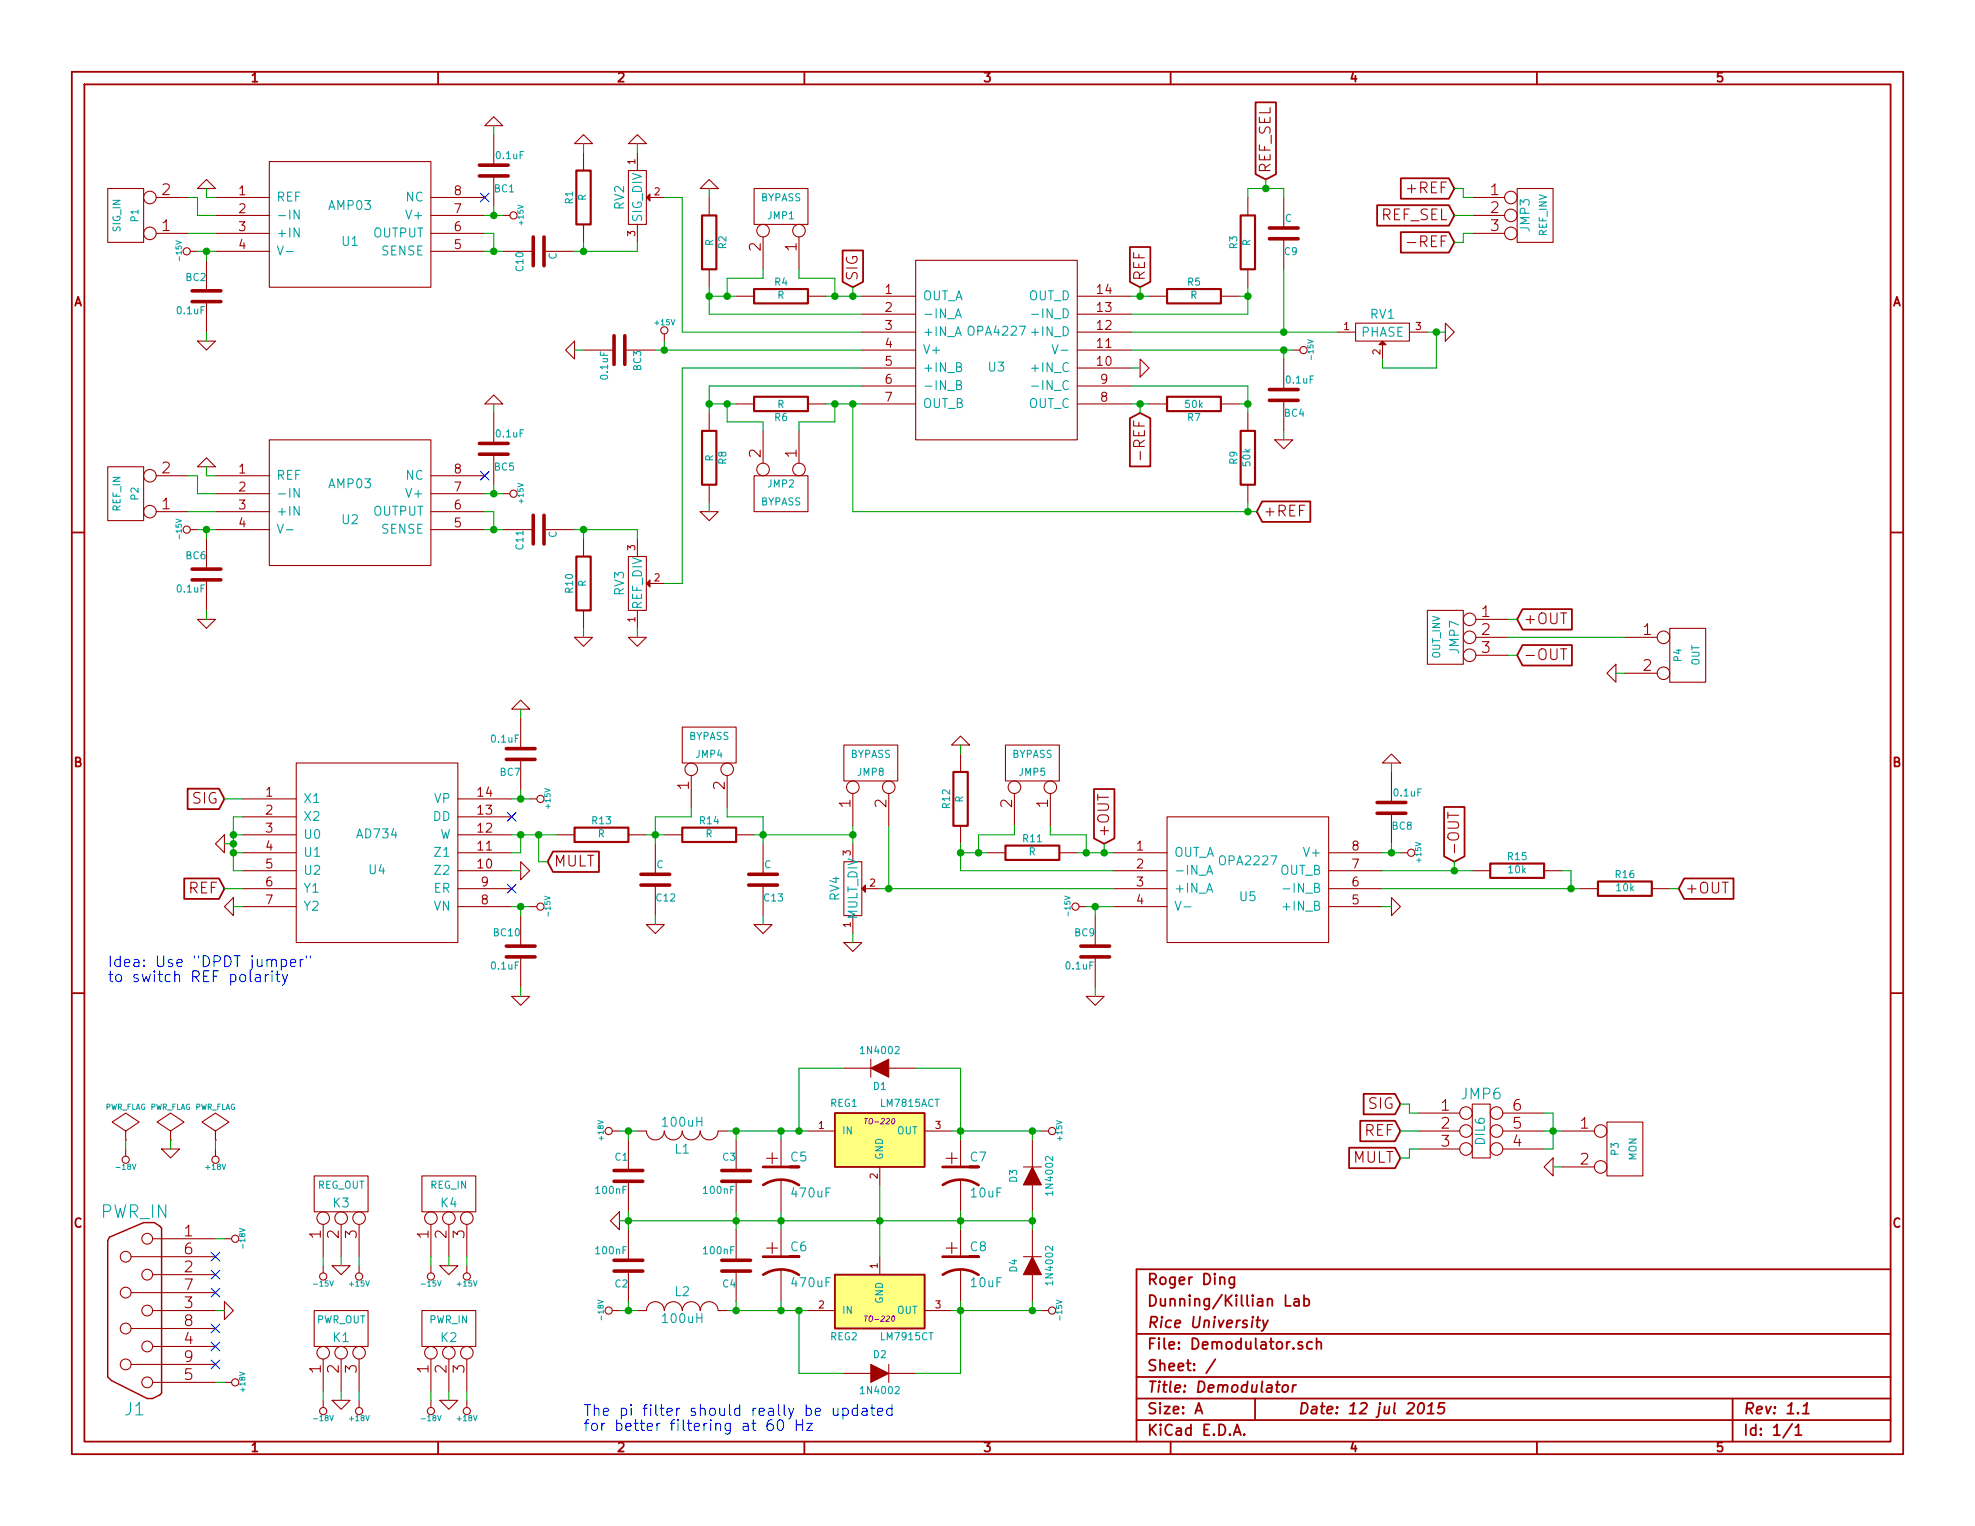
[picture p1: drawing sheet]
<svg xmlns="http://www.w3.org/2000/svg" width="279mm" height="216mm" viewBox="0 0 279 216" stroke-linecap="round" stroke-linejoin="round" font-family="sans-serif">
<g fill="none" stroke="#a00000" stroke-width=".25">
<path d="M10.2 10.2h259v195.5h-259zM11.9 11.9h255.6v192.1h-255.6zM62 10.2v1.7M113.8 10.2v1.7M165.6 10.2v1.7M177.6 14.5h2.9v10.1l-1.4 .8-1.5-.8zM217.4 10.2v1.7M119.2 35.4h2.9v4.5l-1.5 .7-1.4-.7zM159.8 35h2.9v4.9l-1.4 .7-1.5-.7zM194.8 29h10.2l.7 1.5-.7 1.4h-10.2zM198.2 25.2h6.8l.7 1.5-.7 1.4h-6.8zM198.2 32.8h6.8l.7 1.5-.7 1.4h-6.8z"/>
<path d="M159.8 59.2l1.5-.8 1.4 .8v6.8h-2.9zM10.2 75.3h1.7M178.6 70.9h6.8v2.9h-6.8l-.8-1.4zM267.5 75.3h1.7M215.4 91.3h7v2.9h-7l-.8-1.5zM215.4 86.2h7v2.9h-7l-.8-1.5zM26.5 111.6h4.5l.7 1.4-.7 1.5h-4.5zM154.8 111.6h2.9v7l-1.5 .8-1.4-.8zM204.3 114.2h2.9v7l-1.5 .7-1.4-.7zM26.1 124.3h4.9l.7 1.4-.7 1.5h-4.9zM78.2 120.5h6.5v2.9h-6.5l-.7-1.5zM238.3 124.3h6.9v2.9h-6.9l-.8-1.5z"/>
<path d="M10.2 140.5h1.7M118.1 157.5h12.7v7.6h-12.7zM192.4 158.6h5l.7 1.4-.7 1.5h-5zM192.9 154.8h4.5l.7 1.4-.7 1.5h-4.5zM267.5 140.5h1.7M190.9 162.4h6.5l.7 1.4-.7 1.5h-6.5zM267.5 179.6h-106.7v24.4M118.1 180.3h12.7v7.7h-12.7zM160.8 188.7h106.7M160.8 194.8h106.7M160.8 197.9h106.7M169.1 200l.5-1.5 .5 1.5"/>
<path d="M169.2 199.6h.8M171.9 192.3l-1.3 2M174.6 180.7v1.2a.43 .43 0 0 1-.6 .2M174.6 180.8a.48 .48 0 0 0-.6 0l-.1 .6a.48 .48 0 0 0 .7 .2M177.5 197.9v3M177.7 186.8h.6M178 186.3l-.2 1.3 .1 .1 .3 .1M178.7 186.8l.2 1M179.4 186.8l-.7 1.4-.2 .1M180.5 195.9h.6M180.7 195.4l-.1 1.3v.2l.3 .1M181.5 196.1a.39 .39 0 0 1 .4-.2 .39 .39 0 0 1 .3 .3l-.1 .6a.41 .41 0 0 1-.7-.1z"/>
<path d="M181.9 183.2v1.6h.7M182.9 195.9l-.1 1.1M183.1 183.8l.2-.1 .4 .1 .1 1M183.4 195.9l-.3 .1-.2 .2M183.8 184.1l-.5 .1a.3 .3 0 0 0-.3 .3 .3 .3 0 0 0 .3 .3l.5-.1M184.2 189.9l-.3-.1-.3 .3 .1 .2 .5 .1 .1 .2-.1 .2-.1 .1-.5-.1M184.5 183.8a.48 .48 0 0 1 .6 .1l.1 .6a.48 .48 0 0 1-.7 .2M184.5 183.2v1.6M185.6 189.9a.48 .48 0 0 0-.6 .1l-.1 .6a.48 .48 0 0 0 .7 .2M186.3 190a.38 .38 0 0 1 .6 .1v.8M186.3 189.3v1.6M200.9 198.6a.34 .34 0 0 1 .5 .2 .87 .87 0 0 1-.5 1.2l-.2-.1a1.13 1.13 0 0 1 .2-1.3z"/>
<path d="M201.9 200h.9M202.1 198.9l.5-.4-.2 1.5M204.4 198.5h-.8l-.1 .7 .2-.1h.5l.1 .3-.1 .5a.62 .62 0 0 1-.8 0M245.1 197.9v6.1M255 200h.9M255.1 198.9l.6-.4-.2 1.5M62 204v1.7M113.8 204v1.7M160.8 200.9h106.7M165.6 204v1.7M174.5 203l.5-1.5 .5 1.5M174.7 202.6h.7"/>
<path d="M176 202.9l.1 .1h-.1h-.1l.1-.1v.1M217.4 204v1.7M253.5 201.4l-1.3 2M254 202l.4-.5v1.5M254 203h.9"/>
</g>
<g fill="none" stroke="#a00000" stroke-width=".15">
<path d="M69.8 16.5l1.3 1.3h-2.5zM69.8 19.1v4.3M82.5 19.1l1.3 1.2h-2.5zM90.2 19.1l1.2 1.2h-2.5zM15.2 26.7h5.1v7.6h-5.1zM22.1 27.9h4.6M22.1 33h4.6M26.9 35.6h1M29.2 25.4l1.3 1.3h-2.6zM29.2 36.8v4.3M30.5 27.9h7.6M30.5 30.5h7.6"/>
<path d="M30.5 33h7.6M30.5 35.6h7.6M38.1 22.9h22.9v17.7h-22.9zM61 27.9h7.6M61 30.5h7.6M61 33h7.6M61 35.6h7.6M69.8 24.9v4.3M71.1 30.5h1M71.1 35.6h4.3M77 35.6h4.3M82.5 21.6v2.5"/>
<path d="M82.5 31.8v2.5M88.9 24.1h2.5v7.7h-2.5zM90.2 21.6v2.5M90.2 31.8v2.5M91.9 27.9h2.1M100.3 25.4l1.3 1.3h-2.5zM100.3 27.9v2.6M100.3 38.1v2.5M106.7 26.7h7.6v5.1h-7.6zM107.9 33.5v4.6M113 33.5v4.6M129.5 36.8h22.9v25.4h-22.9z"/>
<path d="M176.5 27.9v2.6M176.5 38.1v2.5M181.6 27.9v4.4M181.6 33.8v4.3M199.1 34.3h1.2M208.3 27.9h4.6M208.3 30.5h4.6M208.3 33h4.6M214.6 26.7h5.1v7.6h-5.1zM27.9 48.3h2.6l-1.3 1.2zM29.2 42.7v4.3M68.6 57.2l1.2-1.3 1.3 1.3z"/>
<path d="M69.8 58.4v4.3M80 49.5l1.3-1.2v2.5zM82.5 49.5h4.4M88.4 49.5h4.3M94 47.2v1.1M100.3 58.4v2.6M104.1 57.2h2.6M104.1 41.9h2.6M114.3 57.2h2.5M114.3 41.9h2.5M121.9 57.2h7.6M121.9 41.9h7.6"/>
<path d="M121.9 49.5h7.6M121.9 47h7.6M121.9 44.5h7.6M121.9 52.1h7.6M121.9 54.6h7.6M152.4 57.2h7.6M152.4 41.9h7.6M152.4 49.5h7.6M152.4 47h7.6M152.4 44.5h7.6M152.4 52.1h7.6M152.4 54.6h7.6"/>
<path d="M161.3 50.8l1.3 1.3-1.3 1.2zM162.6 57.2h2.5M162.6 41.9h2.5M172.7 57.2h2.6M172.7 41.9h2.6M176.5 58.4v2.6M181.6 50.8v4.3M181.6 56.6v4.4M182.9 49.5h1M189.2 47h2.6M191.8 45.7h7.6v2.6h-7.6zM195.6 48.8v2"/>
<path d="M199.4 47h2.5M204.5 45.7l1.2 1.3-1.2 1.3zM15.2 66h5.1v7.7h-5.1zM22.1 67.3h4.6M22.1 72.4h4.6M26.9 74.9h1M27.9 66l1.3-1.2 1.3 1.2zM29.2 76.2v4.3M30.5 67.3h7.6M30.5 69.9h7.6M30.5 72.4h7.6M30.5 74.9h7.6"/>
<path d="M38.1 62.2h22.9v17.8h-22.9zM61 67.3h7.6M61 69.9h7.6M61 72.4h7.6M61 74.9h7.6M69.8 64.3v4.3M71.1 69.9h1M71.1 74.9h4.3M77 74.9h4.3M82.5 76.2v2.5M88.9 78.7h2.5v7.7h-2.5zM90.2 76.2v2.5"/>
<path d="M99.1 72.4h2.5l-1.3 1.3zM100.3 68.6v2.5M106.7 67.3h7.6v5.1h-7.6zM107.9 61v4.5M113 61v4.5M161.3 63.9v1.1M176.5 68.6v2.5M180.3 62.2h2.6l-1.3 1.3zM27.9 87.6h2.6l-1.3 1.3zM29.2 82v4.4M81.3 90.2h2.5l-1.3 1.2zM82.5 86.4v2.5"/>
<path d="M88.9 90.2h2.5l-1.2 1.2zM90.2 86.4v2.5M91.9 82.6h2.1M201.9 86.4h5.1v7.6h-5.1zM208.8 90.2h4.6M208.8 87.6h4.6M208.8 92.7h4.6M220.8 91.8h.8M227.3 95.3l1.3-1.3v2.5zM229.9 90.2h4.5M229.9 95.3h4.5M236.2 88.9h5.1v7.6h-5.1z"/>
<path d="M30.5 119.4l1.2-1.3v2.6zM34.3 113h7.6M34.3 115.6h7.6M34.3 118.1h7.6M41.9 108h22.9v25.4h-22.9zM64.8 113h7.6M64.8 115.6h7.6M64.8 118.1h7.6M72.4 100.3l1.3-1.2 1.2 1.2zM73.7 101.6v4.3M73.7 107.4v4.4M74.9 113h1"/>
<path d="M78.7 118.1h2.6M88.9 118.1h2.5M92.7 119.4v4.3M94 118.1h2.5M96.5 102.9h7.6v5.1h-7.6zM97.8 109.7v4.6M102.9 109.7v4.6M104.1 118.1h2.6M107.9 119.4v4.3M119.4 105.4h7.6v5.1h-7.6zM120.6 112.3v4.5M120.6 119.4v2.5"/>
<path d="M125.7 112.3v4.5M134.6 105.4l1.3-1.3 1.3 1.3zM135.9 106.7v2.5M135.9 116.8v2.6M142.2 105.4h7.7v5.1h-7.7zM143.5 112.3v4.5M148.6 112.3v4.5M165.1 115.6h22.9v17.8h-22.9zM195.6 108l1.2-1.3 1.3 1.3zM196.8 109.2v4.3M196.8 115.1v4.3M204.8 114.9v.9"/>
<path d="M31.7 128.3l1.3-1.3v2.5zM34.3 120.7h7.6M34.3 123.2h7.6M34.3 125.7h7.6M34.3 128.3h7.6M64.8 120.7h7.6M64.8 123.2h7.6M64.8 125.7h7.6M64.8 128.3h7.6M73.7 121.9l1.2 1.3-1.2 1.3zM73.7 129.5v4.4M73.7 135.4v4.3"/>
<path d="M74.9 128.3h1M91.4 130.8h2.6l-1.3 1.3zM92.7 125.2v4.3M106.7 130.8h2.5l-1.3 1.3zM107.9 125.2v4.3M119.4 121.9h2.5v7.6h-2.5zM119.4 133.4h2.5l-1.3 1.2zM120.6 129.5v2.6M122.4 125.7h2.1M139.7 120.7h2.5M149.9 120.7h2.5M152.7 128.3h1"/>
<path d="M154.9 129.5v4.4M154.9 135.4v4.3M157.5 120.7h7.6M157.5 123.2h7.6M157.5 125.7h7.6M157.5 128.3h7.6M188 120.7h7.6M188 123.2h7.6M188 125.7h7.6M188 128.3h7.6M196.8 127l1.3 1.3-1.3 1.2zM198.1 120.7h1"/>
<path d="M208.3 123.2h2.5M218.4 123.2h2.6M223.5 125.7h2.6M233.7 125.7h2.5M72.4 141h2.5l-1.2 1.2zM119.4 151.1h3.8M123.2 149.9v2.5M125.7 151.1h3.8M153.7 141h2.5l-1.3 1.2zM200.7 157.5h5.8M208.3 156.2h2.5v7.6h-2.5zM212.6 157.5h5.8"/>
<path d="M227.3 158.8h5.1v7.6h-5.1zM17.8 161.3h.1M17.8 160l1.9-1.2-1.9-1.3-1.9 1.3 1.9 1.2v1.3M17.8 162.6v1M18.5 177.8h12M21.6 175.3h8.9M22.9 162.6h2.5l-1.3 1.2zM24.1 161.3h.1M24.1 160l1.9-1.2-1.9-1.3-1.9 1.3 1.9 1.2v1.3M30.5 161.3h.1M30.5 160l1.9-1.2-1.9-1.3-1.9 1.3 1.9 1.2v1.3M30.5 162.6v1"/>
<path d="M31.7 175.3h1.1M44.4 166.4h7.7v5.1h-7.7zM45.7 179.1v1M45.7 173.2v4.6M47 179.1h2.5l-1.2 1.2zM48.3 173.2v4.6M50.8 179.1v1M50.8 173.2v4.6M59.7 166.4h7.6v5.1h-7.6zM61 179.1v1M61 173.2v4.6M62.2 179.1h2.6l-1.3 1.2z"/>
<path d="M63.5 173.2v4.6M66 179.1v1M66 173.2v4.6M86.4 172.7l1.2-1.2v2.5zM86.6 160h1M88.9 161.3v4.3M88.9 167.1v4.4M88.9 174v4.3M88.9 179.8v4.4M90.2 160h1.2M91.5 160a1.24 1.24 0 0 0 1.2 1.3 1.24 1.24 0 0 0 1.3-1.3M94 160a1.24 1.24 0 0 0 1.2 1.3 1.24 1.24 0 0 0 1.3-1.3"/>
<path d="M96.5 160a1.24 1.24 0 0 0 1.3 1.3 1.24 1.24 0 0 0 1.2-1.3M99.1 160a1.24 1.24 0 0 0 1.2 1.3 1.24 1.24 0 0 0 1.3-1.3M101.6 160h1.3M104.1 161.3v4.3M104.1 167.1v4.4M104.1 174v4.3M104.1 179.8v4.4M110.5 161.3v3.8M110.5 166.9v4.6M110.5 174v3.8M110.5 179.6v4.6M114.3 160h3.8"/>
<path d="M124.5 165.1v2.5M124.5 177.8v2.5M130.8 160h3.8M135.9 161.3v3.8M135.9 166.9v4.6M135.9 174v3.8M135.9 179.6v4.6M144.8 177.8h2.5M144.8 165.1h2.5M146 161.3v3.8M146 167.6v3.9M146 174v3.8"/>
<path d="M147.3 160h1M200.7 160h5.8M200.7 162.6h5.8M212.6 160h5.8M212.6 162.6h5.8M218.4 165.1l1.3-1.3v2.6zM221 160h4.6M221 165.1h4.6M18.5 182.9h12M18.5 188h12M18.5 193h12M21.6 180.3h8.9"/>
<path d="M21.6 185.4h8.9M21.6 190.5h8.9M21.6 195.6h8.9M31.7 184.2l1.3 1.2-1.3 1.3zM31.7 195.6h1.1M44.4 185.4h7.7v5.1h-7.7zM45.7 198.1v1M45.7 192.3v4.6M47 198.1h2.5l-1.2 1.3zM48.3 192.3v4.6M50.8 198.1v1M50.8 192.3v4.6"/>
<path d="M59.7 185.4h7.6v5.1h-7.6zM61 198.1v1M61 192.3v4.6M62.2 198.1h2.6l-1.3 1.3zM63.5 192.3v4.6M66 198.1v1M66 192.3v4.6M86.6 185.4h1M90.2 185.4h1.2M91.5 185.4a1.26 1.26 0 0 1 1.2-1.3 1.26 1.26 0 0 1 1.3 1.3M94 185.4a1.26 1.26 0 0 1 1.3-1.3 1.26 1.26 0 0 1 1.2 1.3M96.5 185.4a1.26 1.26 0 0 1 1.3-1.3 1.26 1.26 0 0 1 1.3 1.3"/>
<path d="M99.1 185.4a1.26 1.26 0 0 1 1.2-1.3 1.26 1.26 0 0 1 1.3 1.3h1.3M114.3 185.4h3.8M119.4 194.3h3.8M125.7 193v2.6M125.7 194.3h3.8M130.8 185.4h3.8M146 180.3v3.9M147.3 185.4h1"/>
<circle cx="21.2" cy="27.9" r=".89"/>
<circle cx="21.2" cy="33" r=".89"/>
<circle cx="26.4" cy="35.6" r=".51"/>
<circle cx="72.6" cy="30.5" r=".51"/>
<circle cx="107.9" cy="32.6" r=".89"/>
<circle cx="113" cy="32.6" r=".89"/>
<circle cx="213.7" cy="30.5" r=".89"/>
<circle cx="213.7" cy="27.9" r=".89"/>
<circle cx="213.7" cy="33" r=".89"/>
<circle cx="94" cy="46.7" r=".51"/>
<circle cx="184.4" cy="49.5" r=".51"/>
<circle cx="21.2" cy="67.3" r=".89"/>
<circle cx="21.2" cy="72.4" r=".89"/>
<circle cx="26.4" cy="74.9" r=".51"/>
<circle cx="72.6" cy="69.9" r=".51"/>
<circle cx="107.9" cy="66.4" r=".89"/>
<circle cx="113" cy="66.4" r=".89"/>
<circle cx="207.9" cy="87.6" r=".89"/>
<circle cx="207.9" cy="92.7" r=".89"/>
<circle cx="207.9" cy="90.2" r=".89"/>
<circle cx="235.3" cy="95.2" r=".89"/>
<circle cx="235.3" cy="90.2" r=".89"/>
<circle cx="76.5" cy="113" r=".51"/>
<circle cx="97.8" cy="108.8" r=".89"/>
<circle cx="102.9" cy="108.8" r=".89"/>
<circle cx="120.6" cy="111.4" r=".89"/>
<circle cx="125.7" cy="111.4" r=".89"/>
<circle cx="143.5" cy="111.4" r=".89"/>
<circle cx="148.6" cy="111.4" r=".89"/>
<circle cx="76.5" cy="128.3" r=".51"/>
<circle cx="152.1" cy="128.3" r=".51"/>
<circle cx="199.6" cy="120.7" r=".51"/>
<circle cx="207.4" cy="157.5" r=".89"/>
<circle cx="211.7" cy="157.5" r=".89"/>
<circle cx="17.8" cy="177.8" r=".76"/>
<circle cx="17.8" cy="164.1" r=".51"/>
<circle cx="20.8" cy="175.3" r=".76"/>
<circle cx="30.5" cy="164.1" r=".51"/>
<circle cx="33.3" cy="175.3" r=".51"/>
<circle cx="45.7" cy="172.3" r=".89"/>
<circle cx="48.3" cy="172.3" r=".89"/>
<circle cx="50.8" cy="172.3" r=".89"/>
<circle cx="61" cy="172.3" r=".89"/>
<circle cx="63.5" cy="172.3" r=".89"/>
<circle cx="66" cy="172.3" r=".89"/>
<circle cx="86.1" cy="160" r=".51"/>
<circle cx="148.8" cy="160" r=".51"/>
<circle cx="207.4" cy="160" r=".89"/>
<circle cx="207.4" cy="162.6" r=".89"/>
<circle cx="211.7" cy="160" r=".89"/>
<circle cx="211.7" cy="162.6" r=".89"/>
<circle cx="226.4" cy="165.1" r=".89"/>
<circle cx="226.4" cy="160" r=".89"/>
<circle cx="17.8" cy="188" r=".76"/>
<circle cx="17.8" cy="182.9" r=".76"/>
<circle cx="17.8" cy="193" r=".76"/>
<circle cx="20.8" cy="185.4" r=".76"/>
<circle cx="20.8" cy="180.3" r=".76"/>
<circle cx="20.8" cy="190.5" r=".76"/>
<circle cx="20.8" cy="195.6" r=".76"/>
<circle cx="33.3" cy="195.6" r=".51"/>
<circle cx="45.7" cy="191.4" r=".89"/>
<circle cx="45.7" cy="199.6" r=".51"/>
<circle cx="45.7" cy="180.6" r=".51"/>
<circle cx="48.3" cy="191.4" r=".89"/>
<circle cx="50.8" cy="191.4" r=".89"/>
<circle cx="50.8" cy="199.6" r=".51"/>
<circle cx="50.8" cy="180.6" r=".51"/>
<circle cx="61" cy="191.4" r=".89"/>
<circle cx="61" cy="199.6" r=".51"/>
<circle cx="61" cy="180.6" r=".51"/>
<circle cx="63.5" cy="191.4" r=".89"/>
<circle cx="66" cy="191.4" r=".89"/>
<circle cx="66" cy="199.6" r=".51"/>
<circle cx="66" cy="180.6" r=".51"/>
<circle cx="86.1" cy="185.4" r=".51"/>
<circle cx="148.8" cy="185.4" r=".51"/>
</g>
<path d="M20.3 173l-4.8 2-.3 .5v19.3l.6 .5 5 2.6h.8l1-.5 .3-.3v-23.4M22.6 173.5l.3 .3" fill="none" stroke="#a00000" stroke-width=".2"/>
<g fill="none" stroke="#0000c0" stroke-width=".15">
<path d="M68 27.3l1.2 1.2M69.2 27.3l-1.2 1.2M68 66.7l1.2 1.2M69.2 66.7l-1.2 1.2M71.8 115l1.2 1.2M73 115l-1.2 1.2M71.8 125.1l1.2 1.2M73 125.1l-1.2 1.2M29.9 177.2l1.2 1.2M29.9 179.7l1.2 1.2M31.1 177.2l-1.2 1.2M31.1 179.7l-1.2 1.2"/>
<path d="M29.9 182.3l1.2 1.2M29.9 187.4l1.2 1.2M29.9 189.9l1.2 1.2M29.9 192.4l1.2 1.2M31.1 182.3l-1.2 1.2M31.1 187.4l-1.2 1.2M31.1 189.9l-1.2 1.2M31.1 192.4l-1.2 1.2"/>
</g>
<g fill="none" stroke="#a00000" stroke-width=".51">
<path d="M67.8 23.4h4.1M67.8 24.9h4.1M75.4 33.5v4.1M77 33.5v4.1M179.6 32.3h4M179.6 33.8h4M27.2 42.7h4M27.2 41.1h4M86.9 47.5v4.1M88.4 47.5v4.1M179.6 55.1h4M179.6 56.6h4"/>
<path d="M67.8 62.7h4.1M67.8 64.3h4.1M75.4 72.9v4.1M77 72.9v4.1M27.2 82h4M27.2 80.5h4M71.6 105.9h4.1M71.6 107.4h4.1M194.8 113.5h4.1M194.8 115.1h4.1M71.6 135.4h4.1M71.6 133.9h4.1"/>
<path d="M90.7 123.7h4M90.7 125.2h4M105.9 123.7h4.1M105.9 125.2h4.1M152.9 135.4h4.1M152.9 133.9h4.1M86.9 167.1h4M86.9 165.6h4M86.9 178.3h4M86.9 179.8h4M102.1 167.1h4.1M102.1 165.6h4.1"/>
<path d="M102.1 178.3h4.1M102.1 179.8h4.1"/>
</g>
<path d="M107.9 165.1h5.1h-1.2M107.9 177.8h5.1h-1.2M108 167.6a4.6 4.6 0 0 1 5 .1M133.3 165.1h5.1h-1.2M133.3 177.8h5.1h-1.2M133.4 167.6a4.6 4.6 0 0 1 5 .1M108 180.3a4.6 4.6 0 0 1 5 .1M133.4 180.3a4.6 4.6 0 0 1 5 .1" fill="none" stroke="#a00000" stroke-width=".38"/>
<g fill="#ffff80" stroke="#ffff80" stroke-width=".25">
<path d="M118.1 180.3h12.7v7.7h-12.7z"/>
<path d="M118.1 157.5h12.7v7.6h-12.7z"/>
</g>
<path d="M122.3 158.2h.5M122.5 158.2l-.1 .8M122.3 186.2h.5M122.5 186.2l-.1 .7" fill="none" stroke="#a000a0" stroke-width=".14"/>
<g fill="none" stroke="#00a0a0" stroke-width=".15">
<path d="M39.2 34.8l.4 1.3 .5-1.3M40.5 35.6h1M42.3 29.7v1.3l-.7-1.3v1.3M135.2 45l.4-1.3 .4 1.3M135.3 44.6h.6M135.3 54.5h.5l.1-.2 .1-.2-.2-.3h-.5v1.3h.5l.2-.2a.33 .33 0 0 0-.2-.4M145.9 54.6h1M145.9 44.5h1M148.8 48.8l.5 1.2 .4-1.2M150.1 49.6h1M39.2 74.2l.4 1.2 .5-1.2M40.5 75h1"/>
<path d="M42.3 69.1v1.3l-.7-1.3v1.3M166.2 127.5l.4 1.3 .5-1.3M167.5 128.3h1M170.7 123.7l.4-1.3 .5 1.3M170.8 123.3h.6M181.5 125.8h1"/>
</g>
<g fill="none" stroke="#a00000" stroke-width=".3">
<path d="M81.5 24.1h2.1v7.7h-2.1zM99.3 30.5h2v7.6h-2zM175.5 30.5h2v7.6h-2zM106.7 56.1h7.6v2.1h-7.6zM106.7 40.9h7.6v2h-7.6zM165.1 56.1h7.6v2.1h-7.6zM165.1 40.9h7.6v2h-7.6zM81.5 78.7h2.1v7.7h-2.1zM99.3 61h2v7.6h-2zM175.5 61h2v7.6h-2zM81.3 117.1h7.6v2h-7.6zM96.5 117.1h7.6v2h-7.6z"/>
<path d="M134.9 109.2h2v7.6h-2zM142.2 119.6h7.7v2.1h-7.7zM210.8 122.2h7.6v2h-7.6zM226.1 124.7h7.6v2h-7.6z"/>
</g>
<g fill="#a00000" stroke="#a00000" stroke-width=".15">
<path d="M195.6 48.3l.5 .5h-1z"/>
<path d="M91.9 82v1.1l-.5-.5z"/>
<path d="M91.4 27.9l.5-.5v1z"/>
<path d="M122.4 125.2v1l-.5-.5z"/>
<path d="M146 165.1l1.3 2.5h-2.5z"/>
<path d="M146 177.8l1.3 2.5h-2.5z"/>
<path d="M123.2 151.1l2.5-1.2v2.5z"/>
<path d="M123.2 193l2.5 1.3-2.5 1.3z"/>
</g>
<g fill="none" stroke="#00f" stroke-width=".15">
<path d="M36.2 137.9h.1h.5v1M36.8 138.3h-.5a.3 .3 0 0 0-.2 .3 .3 .3 0 0 0 .2 .3l.5-.1M37.5 137.9v1M38 137.9h-.3l-.2 .3M38.5 137.9v1M39.2 137.4v1.3l.1 .1 .3 .1M39.8 135.8a.48 .48 0 0 1 .7 .1v.6a.48 .48 0 0 1-.7 .2M40 137.9l.3 1M40.7 137.9l-.5 1.4-.2 .1M41.1 136.2l.7-.1v-.3l-.5-.1-.2 .3 .1 .7 .1 .1 .5-.1M42.5 135.7v1.1M42.9 135.7l-.3 .1-.1 .2"/>
<path d="M43.3 135.2v.3M43.9 135.2v.3M117.9 199.2v.9a.39 .39 0 0 0 .6 0M118.5 199.2v1.1M119.3 199.3a.48 .48 0 0 1 .6 .1l.1 .6a.48 .48 0 0 1-.7 .2M119.3 199.2v1.6M121.3 199.3a.48 .48 0 0 0-.7 .1l-.1 .6a.48 .48 0 0 0 .8 .2M121.3 198.7v1.6M122 199.3l.1-.1 .5 .1 .1 1M122.7 199.6l-.6 .1a.3 .3 0 0 0-.2 .3 .3 .3 0 0 0 .2 .3l.6-.1M123.2 199.2h.5M123.4 198.7v1.4v.1l.3 .1"/>
<path d="M124.2 199.7l.7-.1-.1-.3-.4-.1-.2 .3v.7l.2 .1 .4-.1M126.2 199.3a.48 .48 0 0 0-.7 .1v.6a.48 .48 0 0 0 .7 .2M126.2 198.7v1.6M109.2 200.9a.62 .62 0 0 0-.7 .6v.6a.48 .48 0 0 0 .5 .3 .48 .48 0 0 0 .4-.3l-.1-.5a.48 .48 0 0 0-.7 0l-.1 .2M110.1 201a.36 .36 0 0 1 .4-.1 .36 .36 0 0 1 .3 .3 .77 .77 0 0 1-.5 1.2l-.1-.1a1.13 1.13 0 0 1-.1-1.3zM112.6 200.9v1.5M113.5 200.9v1.5M114.1 201.4h.8l-.8 1h.8"/>
</g>
<g fill="none" stroke="#00a000" stroke-width=".15">
<path d="M69.8 17.8v1.3M26.7 27.9h1.2v2.6h2.6M26.7 33h3.8M27.9 35.6h2.6M29.2 26.7v1.2h1.3M29.2 35.6v1.2M68.6 33h1.2v2.6M68.6 35.6h2.5M68.6 30.5h2.5M69.8 29.2v1.3M82.5 20.3v1.3M82.5 34.3v1.3"/>
<path d="M90.2 34.3v1.3h-8.9M90.2 20.3v1.3M94 27.9h2.5v19.1h25.4M100.3 26.7v1.2M107.9 38.1v1.3h-5v2.5M113 38.1v1.3h5.1v2.5M176.5 27.9v-1.2h5.1v1.2M179.1 25.4v1.3M181.6 38.1v8.9M205.7 26.7h1.3v1.2h1.3M205.7 30.5h2.6M208.3 33h-1.3v1.3h-1.3"/>
<path d="M29.2 47v1.3M69.8 57.2v1.2M81.3 49.5h1.2M92.7 49.5h29.2M94 48.3v1.2M100.3 57.2h3.8M100.3 40.6v3.9h21.6M100.3 41.9h3.8M102.9 57.2v2.5h5v1.3M116.8 57.2h5.1M116.8 41.9h5.1M118.1 57.2v2.5h-5.1v1.3"/>
<path d="M120.6 57.2v15.2h57.2M120.6 40.6v1.3M121.9 52.1h-25.4v30.5h-2.5M121.9 54.6h-21.6v3.8M160 52.1h1.3M160 57.2h2.6M160 54.6h16.5v3.8M160 47h29.2M160 41.9h2.6M160 49.5h22.9M161.3 40.6v1.3M161.3 57.2v1.2"/>
<path d="M175.3 57.2h1.2M175.3 41.9h1.2M176.5 40.6v3.9h-16.5M181.6 49.5v1.3M201.9 47h2.6M203.2 47v5.1h-7.6v-1.3M26.7 72.4h3.8M26.7 67.3h1.2v2.6h2.6M27.9 74.9h2.6M29.2 66v1.3h1.3M29.2 74.9v1.3M68.6 74.9h2.5"/>
<path d="M68.6 72.4h1.2v2.5M68.6 69.9h2.5M69.8 68.6v1.3M81.3 74.9h8.9v1.3M82.5 74.9v1.3M100.3 71.1v1.3M176.5 71.1v1.3M181.6 61v1.2M29.2 86.4v1.2M82.5 88.9v1.3M90.2 88.9v1.3M213.4 90.2h16.5"/>
<path d="M213.4 92.7h1.2M213.4 87.6h1.2M228.6 95.3h1.3M31.7 119.4h1.3M31.7 113h2.6M33 118.1h1.3M34.3 115.6h-1.3v7.6h1.3M72.4 118.1h6.3M72.4 113h2.5M73.7 118.1v2.6h-1.3M73.7 100.3v1.3M73.7 111.8v1.2"/>
<path d="M76.2 118.1v3.8h1.3M91.4 118.1h2.6M97.8 114.3v1.3h-5.1v3.8M102.9 114.3v1.3h5v3.8M106.7 118.1h13.9M120.6 116.8v2.6M125.7 116.8v8.9M135.9 105.4v1.3M135.9 119.4v3.8h21.6M143.5 116.8v1.3h-5.1v2.6M148.6 116.8v1.3h5.1v2.6M156.2 119.4v1.3"/>
<path d="M196.8 108v1.2M196.8 119.4v1.3M31.7 125.7h2.6M33 120.7h1.3M33 128.3h1.3M72.4 123.2h1.3M72.4 128.3h2.5M73.7 128.3v1.2M73.7 139.7v1.3M92.7 129.5v1.3M107.9 129.5v1.3M120.6 132.1v1.3"/>
<path d="M124.5 125.7h33M135.9 120.7h3.8M152.4 120.7h5.1M153.7 128.3h3.8M154.9 128.3v1.2M154.9 139.7v1.3M195.6 123.2h12.7M195.6 120.7h2.5M195.6 128.3h1.2M195.6 125.7h27.9M205.7 121.9v1.3M221 123.2h1.2v2.5"/>
<path d="M236.2 125.7h1.3M119.4 151.1h-6.4v8.9M129.5 151.1h6.4v10.2M198.1 156.2h1.3v1.3h1.3M218.4 157.5h1.3v5.1h-1.3M17.8 161.3v1.3M24.1 161.3v1.3M30.5 175.3h1.2M30.5 161.3v1.3M45.7 177.8v1.3M48.3 177.8v1.3M50.8 177.8v1.3"/>
<path d="M61 177.8v1.3M63.5 177.8v1.3M66 177.8v1.3M87.6 172.7h58.4M87.6 160h2.6M88.9 160v1.3M88.9 171.5v2.5M102.9 160h11.4M104.1 160v1.3M104.1 171.5v2.5M110.5 160v1.3M110.5 171.5v2.5"/>
<path d="M124.5 167.6v10.2M134.6 160h12.7M135.9 171.5v2.5M146 160v1.3M146 171.5v2.5M198.1 160h2.6M200.7 162.6h-1.3v1.2h-1.3M218.4 160h2.6M219.7 165.1h1.3M30.5 185.4h1.2M30.5 195.6h1.2M45.7 196.9v1.2"/>
<path d="M48.3 196.9v1.2M50.8 196.9v1.2M61 196.9v1.2M63.5 196.9v1.2M66 196.9v1.2M87.6 185.4h2.6M88.9 184.2v1.2M102.9 185.4h11.4M104.1 184.2v1.2M110.5 184.2v1.2M113 185.4v8.9h6.4M134.6 185.4h12.7"/>
<path d="M135.9 184.2v10.1h-6.4M146 184.2v1.2"/>
</g>
<g fill="#00a000" stroke="#00a000" stroke-width=".25">
<circle cx="88.9" cy="172.7" r=".41"/>
<circle cx="88.9" cy="160" r=".41"/>
<circle cx="88.9" cy="185.4" r=".41"/>
<circle cx="104.1" cy="172.7" r=".41"/>
<circle cx="104.1" cy="185.4" r=".41"/>
<circle cx="104.1" cy="160" r=".41"/>
<circle cx="110.5" cy="172.7" r=".41"/>
<circle cx="110.5" cy="160" r=".41"/>
<circle cx="110.5" cy="185.4" r=".41"/>
<circle cx="124.5" cy="172.7" r=".41"/>
<circle cx="135.9" cy="172.7" r=".41"/>
<circle cx="135.9" cy="160" r=".41"/>
<circle cx="135.9" cy="185.4" r=".41"/>
<circle cx="29.2" cy="74.9" r=".41"/>
<circle cx="69.8" cy="69.9" r=".41"/>
<circle cx="29.2" cy="35.6" r=".41"/>
<circle cx="69.8" cy="30.5" r=".41"/>
<circle cx="69.8" cy="74.9" r=".41"/>
<circle cx="100.3" cy="57.2" r=".41"/>
<circle cx="69.8" cy="35.6" r=".41"/>
<circle cx="100.3" cy="41.9" r=".41"/>
<circle cx="94" cy="49.5" r=".41"/>
<circle cx="176.5" cy="57.2" r=".41"/>
<circle cx="120.6" cy="57.2" r=".41"/>
<circle cx="161.3" cy="57.2" r=".41"/>
<circle cx="120.6" cy="41.9" r=".41"/>
<circle cx="203.2" cy="47" r=".41"/>
<circle cx="181.6" cy="49.5" r=".41"/>
<circle cx="181.6" cy="47" r=".41"/>
<circle cx="176.5" cy="41.9" r=".41"/>
<circle cx="179.1" cy="26.7" r=".41"/>
<circle cx="161.3" cy="41.9" r=".41"/>
<circle cx="33" cy="120.7" r=".41"/>
<circle cx="33" cy="118.1" r=".41"/>
<circle cx="33" cy="119.4" r=".41"/>
<circle cx="73.7" cy="113" r=".41"/>
<circle cx="73.7" cy="128.3" r=".41"/>
<circle cx="73.7" cy="118.1" r=".41"/>
<circle cx="76.2" cy="118.1" r=".41"/>
<circle cx="92.7" cy="118.1" r=".41"/>
<circle cx="107.9" cy="118.1" r=".41"/>
<circle cx="196.8" cy="120.7" r=".41"/>
<circle cx="154.9" cy="128.3" r=".41"/>
<circle cx="176.5" cy="72.4" r=".41"/>
<circle cx="102.9" cy="57.2" r=".41"/>
<circle cx="118.1" cy="57.2" r=".41"/>
<circle cx="102.9" cy="41.9" r=".41"/>
<circle cx="118.1" cy="41.9" r=".41"/>
<circle cx="219.7" cy="160" r=".41"/>
<circle cx="82.5" cy="35.6" r=".41"/>
<circle cx="82.5" cy="74.9" r=".41"/>
<circle cx="146" cy="185.4" r=".41"/>
<circle cx="146" cy="160" r=".41"/>
<circle cx="146" cy="172.7" r=".41"/>
<circle cx="113" cy="160" r=".41"/>
<circle cx="113" cy="185.4" r=".41"/>
<circle cx="153.7" cy="120.7" r=".41"/>
<circle cx="138.4" cy="120.7" r=".41"/>
<circle cx="135.9" cy="120.7" r=".41"/>
<circle cx="156.2" cy="120.7" r=".41"/>
<circle cx="222.2" cy="125.7" r=".41"/>
<circle cx="205.7" cy="123.2" r=".41"/>
<circle cx="120.6" cy="118.1" r=".41"/>
<circle cx="125.7" cy="125.7" r=".41"/>
</g>
<g font-size="2.8" fill="#a00000">
<text x="108.4" y="164.8">+</text>
<text x="133.8" y="164.8">+</text>
<text x="108.4" y="177.5">+</text>
<text x="133.8" y="177.5">+</text>
</g>
<g font-size="2.5" fill="#00a0a0">
<text x="14.2" y="172.4">PWR_IN</text>
<text x="17.7" y="200.4">J1</text>
</g>
<g font-size="2.1" fill="#a00000">
<text x="22.9" y="27.7">2</text>
<text x="179.8" y="24.5" transform="rotate(-90 179.8 24.5)">REF_SEL</text>
<text x="199.3" y="27.4">+REF</text>
<text x="210.9" y="27.7">1</text>
<text x="22.9" y="32.8">1</text>
<text x="107.7" y="35.5" transform="rotate(-90 107.7 35.5)">2</text>
<text x="112.8" y="35.5" transform="rotate(-90 112.8 35.5)">1</text>
<text x="195.3" y="31.2">REF_SEL</text>
<text x="199.9" y="35.1">-REF</text>
<text x="210.9" y="30.2">2</text>
<text x="210.9" y="32.8">3</text>
<text x="121.4" y="39.7" transform="rotate(-90 121.4 39.7)">SIG</text>
<text x="162.1" y="39.7" transform="rotate(-90 162.1 39.7)">REF</text>
<text x="107.7" y="64.7" transform="rotate(-90 107.7 64.7)">2</text>
<text x="112.8" y="64.7" transform="rotate(-90 112.8 64.7)">1</text>
<text x="162.1" y="64.3" transform="rotate(-90 162.1 64.3)">-REF</text>
<text x="22.9" y="67.1">2</text>
<text x="22.9" y="72.1">1</text>
<text x="178.7" y="73.2">+REF</text>
<text x="209.6" y="87.4">1</text>
<text x="209.6" y="89.9">2</text>
<text x="215.5" y="88.4">+OUT</text>
<text x="232.5" y="89.9">1</text>
<text x="209.6" y="92.5">3</text>
<text x="215.5" y="93.5">-OUT</text>
<text x="232.5" y="95">2</text>
<text x="27.2" y="113.8">SIG</text>
<text x="97.5" y="111.7" transform="rotate(-90 97.5 111.7)">1</text>
<text x="102.6" y="111.7" transform="rotate(-90 102.6 111.7)">2</text>
<text x="120.4" y="114.2" transform="rotate(-90 120.4 114.2)">1</text>
<text x="125.5" y="114.2" transform="rotate(-90 125.5 114.2)">2</text>
<text x="143.3" y="114.2" transform="rotate(-90 143.3 114.2)">2</text>
<text x="148.3" y="114.2" transform="rotate(-90 148.3 114.2)">1</text>
<text x="157" y="118.5" transform="rotate(-90 157 118.5)">+OUT</text>
<text x="78.4" y="122.7">MULT</text>
<text x="206.5" y="121" transform="rotate(-90 206.5 121)">-OUT</text>
<text x="26.6" y="126.5">REF</text>
<text x="238.4" y="126.5">+OUT</text>
<text x="193" y="160.8">REF</text>
<text x="193.5" y="157">SIG</text>
<text x="203.9" y="157.2">1</text>
<text x="203.9" y="159.8">2</text>
<text x="214" y="159.8">5</text>
<text x="214" y="157.2">6</text>
<text x="223.6" y="159.8">1</text>
<text x="191.3" y="164.6">MULT</text>
<text x="203.9" y="162.3">3</text>
<text x="214" y="162.3">4</text>
<text x="223.6" y="164.8">2</text>
<text x="26.1" y="175">1</text>
<text x="26.1" y="177.5">6</text>
<text x="45.5" y="175.2" transform="rotate(-90 45.5 175.2)">1</text>
<text x="48" y="175.2" transform="rotate(-90 48 175.2)">2</text>
<text x="50.5" y="175.2" transform="rotate(-90 50.5 175.2)">3</text>
<text x="60.7" y="175.2" transform="rotate(-90 60.7 175.2)">1</text>
<text x="63.2" y="175.2" transform="rotate(-90 63.2 175.2)">2</text>
<text x="65.8" y="175.2" transform="rotate(-90 65.8 175.2)">3</text>
<text x="26.1" y="180.1">2</text>
<text x="26.1" y="185.2">3</text>
<text x="26.1" y="182.6">7</text>
<text x="162.3" y="184.9">Dunning/Killian Lab</text>
<text x="162.3" y="181.9">Roger Ding</text>
<text x="26.1" y="190.2">4</text>
<text x="26.1" y="187.7">8</text>
<text x="162.3" y="191">File: Demodulator.sch</text>
<text x="162.3" y="188">Rice University</text>
<text x="26.1" y="195.3">5</text>
<text x="26.1" y="192.8">9</text>
<text x="45.5" y="194.3" transform="rotate(-90 45.5 194.3)">1</text>
<text x="48" y="194.3" transform="rotate(-90 48 194.3)">2</text>
<text x="50.5" y="194.3" transform="rotate(-90 50.5 194.3)">3</text>
<text x="60.7" y="194.3" transform="rotate(-90 60.7 194.3)">1</text>
<text x="63.2" y="194.3" transform="rotate(-90 63.2 194.3)">2</text>
<text x="65.8" y="194.3" transform="rotate(-90 65.8 194.3)">3</text>
<text x="162.3" y="197.1">Title: Demodulator</text>
<text x="162.3" y="194.1">Sheet: /</text>
<text x="162.3" y="203.2">KiCad E.D.A.</text>
<text x="162.3" y="200.2">Size: A</text>
<text x="183.6" y="200.2">Date: 12 jul 2015</text>
<text x="246.6" y="200.2">Rev: 1.1</text>
<text x="246.6" y="203.2">Id: 1/1</text>
</g>
<g font-size="2.1" fill="#00f">
<text x="15.2" y="136.9">Idea: Use &quot;DPDT jumper&quot;</text>
<text x="15.2" y="139">to switch REF polarity</text>
<text x="82.5" y="200.4">The pi filter should really be updated</text>
<text x="82.5" y="202.5">for better filtering at 60 Hz</text>
</g>
<text font-size="2.1" fill="#00a0a0" x="206.8" y="155.6">JMP6</text>
<g font-size="1.8" fill="#a00000">
<text x="35.6" y="11.7">1</text>
<text x="87.4" y="11.7">2</text>
<text x="139.2" y="11.7">3</text>
<text x="191" y="11.7">4</text>
<text x="242.8" y="11.7">5</text>
<text x="33.8" y="27.7">1</text>
<text x="64.3" y="27.7">8</text>
<text x="33.8" y="30.2">2</text>
<text x="33.8" y="32.8">3</text>
<text x="33.8" y="35.3">4</text>
<text x="64.3" y="35.3">5</text>
<text x="64.3" y="32.8">6</text>
<text x="64.3" y="30.2">7</text>
<text x="125.2" y="41.7">1</text>
<text x="155.2" y="41.7">14</text>
<text x="10.4" y="43.4">A</text>
<text x="125.2" y="44.2">2</text>
<text x="125.2" y="46.7">3</text>
<text x="155.2" y="46.7">12</text>
<text x="155.2" y="44.2">13</text>
<text x="267.7" y="43.4">A</text>
<text x="125.2" y="49.3">4</text>
<text x="125.2" y="51.8">5</text>
<text x="155.2" y="51.8">10</text>
<text x="155.2" y="49.3">11</text>
<text x="125.2" y="54.4">6</text>
<text x="125.2" y="56.9">7</text>
<text x="155.7" y="56.9">8</text>
<text x="155.7" y="54.4">9</text>
<text x="33.8" y="67.1">1</text>
<text x="33.8" y="69.6">2</text>
<text x="64.3" y="69.6">7</text>
<text x="64.3" y="67.1">8</text>
<text x="33.8" y="72.1">3</text>
<text x="33.8" y="74.7">4</text>
<text x="64.3" y="74.7">5</text>
<text x="64.3" y="72.1">6</text>
<text x="10.4" y="108.6">B</text>
<text x="37.6" y="112.8">1</text>
<text x="67.6" y="112.8">14</text>
<text x="267.7" y="108.6">B</text>
<text x="37.6" y="115.3">2</text>
<text x="37.6" y="117.9">3</text>
<text x="67.6" y="117.9">12</text>
<text x="67.6" y="115.3">13</text>
<text x="37.6" y="120.4">4</text>
<text x="37.6" y="122.9">5</text>
<text x="37.6" y="125.5">6</text>
<text x="67.6" y="122.9">10</text>
<text x="67.6" y="120.4">11</text>
<text x="68.1" y="125.5">9</text>
<text x="160.8" y="120.4">1</text>
<text x="160.8" y="122.9">2</text>
<text x="160.8" y="125.5">3</text>
<text x="191.3" y="125.5">6</text>
<text x="191.3" y="122.9">7</text>
<text x="191.3" y="120.4">8</text>
<text x="37.6" y="128">7</text>
<text x="68.1" y="128">8</text>
<text x="160.8" y="128">4</text>
<text x="191.3" y="128">5</text>
<text x="10.4" y="173.7">C</text>
<text x="267.7" y="173.7">C</text>
<text x="35.6" y="205.5">1</text>
<text x="87.4" y="205.5">2</text>
<text x="139.2" y="205.5">3</text>
<text x="191" y="205.5">4</text>
<text x="242.8" y="205.5">5</text>
</g>
<g font-size="1.8" fill="#00a0a0">
<text x="39.1" y="28.6">REF</text>
<text x="46.6" y="29.8">AMP03</text>
<text x="57.4" y="28.6">NC</text>
<text x="88.3" y="29.6" transform="rotate(-90 88.3 29.6)">RV2</text>
<text x="39.1" y="31.1">-IN</text>
<text x="39.1" y="33.7">+IN</text>
<text x="48.4" y="34.8">U1</text>
<text x="52.7" y="33.7">OUTPUT</text>
<text x="57.7" y="31.1">V+</text>
<text x="90.9" y="31.4" transform="rotate(-90 90.9 31.4)">SIG_DIV</text>
<text x="216.5" y="32.8" transform="rotate(-90 216.5 32.8)">JMP3</text>
<text x="53.9" y="36.2">SENSE</text>
<text x="130.6" y="42.5">OUT_A</text>
<text x="130.6" y="45.1">-IN_A</text>
<text x="130.6" y="47.6">+IN_A</text>
<text x="137.1" y="47.5">OPA4227</text>
<text x="145.4" y="42.5">OUT_D</text>
<text x="146.3" y="47.6">+IN_D</text>
<text x="146.8" y="45.1">-IN_D</text>
<text x="192.5" y="47.7">PHASE</text>
<text x="193.9" y="45.2">RV1</text>
<text x="130.6" y="50.2">V+</text>
<text x="130.6" y="52.7">+IN_B</text>
<text x="139.9" y="52.6">U3</text>
<text x="146.3" y="52.7">+IN_C</text>
<text x="130.6" y="55.2">-IN_B</text>
<text x="130.6" y="57.8">OUT_B</text>
<text x="145.4" y="57.8">OUT_C</text>
<text x="146.8" y="55.2">-IN_C</text>
<text x="39.1" y="67.9">REF</text>
<text x="39.1" y="70.5">-IN</text>
<text x="46.6" y="69.1">AMP03</text>
<text x="57.4" y="67.9">NC</text>
<text x="57.7" y="70.5">V+</text>
<text x="39.1" y="73">+IN</text>
<text x="48.4" y="74.2">U2</text>
<text x="52.7" y="73">OUTPUT</text>
<text x="53.9" y="75.6">SENSE</text>
<text x="88.3" y="84.2" transform="rotate(-90 88.3 84.2)">RV3</text>
<text x="90.9" y="86.3" transform="rotate(-90 90.9 86.3)">REF_DIV</text>
<text x="206.5" y="92.5" transform="rotate(-90 206.5 92.5)">JMP7</text>
<text x="42.9" y="113.7">X1</text>
<text x="61.4" y="113.7">VP</text>
<text x="42.9" y="116.2">X2</text>
<text x="42.9" y="118.7">U0</text>
<text x="50.6" y="118.7">AD734</text>
<text x="61.2" y="116.2">DD</text>
<text x="62.1" y="118.7">W</text>
<text x="42.9" y="121.3">U1</text>
<text x="42.9" y="123.8">U2</text>
<text x="52.2" y="123.7">U4</text>
<text x="61.7" y="123.8">Z2</text>
<text x="61.7" y="121.3">Z1</text>
<text x="166.1" y="121.3">OUT_A</text>
<text x="166.1" y="123.8">-IN_A</text>
<text x="172.6" y="122.5">OPA2227</text>
<text x="180.9" y="123.8">OUT_B</text>
<text x="184.7" y="121.3">V+</text>
<text x="42.9" y="126.4">Y1</text>
<text x="42.9" y="128.9">Y2</text>
<text x="61.3" y="128.9">VN</text>
<text x="61.3" y="126.4">ER</text>
<text x="118.8" y="127.4" transform="rotate(-90 118.8 127.4)">RV4</text>
<text x="121.4" y="130.1" transform="rotate(-90 121.4 130.1)">MULT_DIV</text>
<text x="166.1" y="126.4">+IN_A</text>
<text x="175.4" y="127.6">U5</text>
<text x="181.9" y="128.9">+IN_B</text>
<text x="182.3" y="126.4">-IN_B</text>
<text x="93.9" y="159.5">100uH</text>
<text x="210.1" y="161.9" transform="rotate(-90 210.1 161.9)">DIL6</text>
<text x="95.5" y="163.3">L1</text>
<text x="111.9" y="164.4">C5</text>
<text x="137.3" y="164.4">C7</text>
<text x="47.1" y="170.9">K3</text>
<text x="62.4" y="170.9">K4</text>
<text x="112.2" y="169.5">470uF</text>
<text x="137.4" y="169.5">10uF</text>
<text x="111.9" y="177.1">C6</text>
<text x="137.3" y="177.1">C8</text>
<text x="95.5" y="183.4">L2</text>
<text x="112.2" y="182.2">470uF</text>
<text x="137.4" y="182.2">10uF</text>
<text x="47.1" y="189.9">K1</text>
<text x="62.4" y="189.9">K2</text>
<text x="93.9" y="187.2">100uH</text>
</g>
<g font-size="1.4" fill="#00a0a0">
<text x="70.2" y="22.6">0.1uF</text>
<text x="70" y="27.3">BC1</text>
<text x="81.1" y="28.8" transform="rotate(-90 81.1 28.8)">R1</text>
<text x="83" y="28.4" transform="rotate(-90 83 28.4)">R</text>
<text x="107.6" y="28.5">BYPASS</text>
<text x="17.1" y="32.8" transform="rotate(-90 17.1 32.8)">SIG_IN</text>
<text x="19.6" y="31.3" transform="rotate(-90 19.6 31.3)">P1</text>
<text x="100.9" y="34.8" transform="rotate(-90 100.9 34.8)">R</text>
<text x="102.8" y="35.2" transform="rotate(-90 102.8 35.2)">R2</text>
<text x="108.6" y="31.1">JMP1</text>
<text x="175.1" y="35.2" transform="rotate(-90 175.1 35.2)">R3</text>
<text x="176.9" y="34.8" transform="rotate(-90 176.9 34.8)">R</text>
<text x="181.8" y="31.4">C</text>
<text x="218.9" y="33.4" transform="rotate(-90 218.9 33.4)">REF_INV</text>
<text x="26.3" y="39.8">BC2</text>
<text x="74.1" y="38.3" transform="rotate(-90 74.1 38.3)">C10</text>
<text x="78.8" y="36.7" transform="rotate(-90 78.8 36.7)">C</text>
<text x="109.6" y="40.5">R4</text>
<text x="168" y="40.5">R5</text>
<text x="181.7" y="36.1">C9</text>
<text x="25.1" y="44.5">0.1uF</text>
<text x="110" y="42.3">R</text>
<text x="168.4" y="42.3">R</text>
<text x="86.1" y="53.6" transform="rotate(-90 86.1 53.6)">0.1uF</text>
<text x="90.8" y="52.4" transform="rotate(-90 90.8 52.4)">BC3</text>
<text x="109.6" y="59.6">R6</text>
<text x="110" y="57.8">R</text>
<text x="167.7" y="57.8">50k</text>
<text x="168" y="59.6">R7</text>
<text x="181.7" y="59">BC4</text>
<text x="182" y="54.3">0.1uF</text>
<text x="70.2" y="61.9">0.1uF</text>
<text x="100.9" y="65.3" transform="rotate(-90 100.9 65.3)">R</text>
<text x="102.8" y="65.7" transform="rotate(-90 102.8 65.7)">R8</text>
<text x="175.1" y="65.7" transform="rotate(-90 175.1 65.7)">R9</text>
<text x="176.9" y="65.9" transform="rotate(-90 176.9 65.9)">50k</text>
<text x="19.6" y="70.7" transform="rotate(-90 19.6 70.7)">P2</text>
<text x="70" y="66.6">BC5</text>
<text x="107.6" y="71.6">BYPASS</text>
<text x="108.6" y="69">JMP2</text>
<text x="17.1" y="72.4" transform="rotate(-90 17.1 72.4)">REF_IN</text>
<text x="74.1" y="77.7" transform="rotate(-90 74.1 77.7)">C11</text>
<text x="78.8" y="76.1" transform="rotate(-90 78.8 76.1)">C</text>
<text x="25.1" y="83.9">0.1uF</text>
<text x="26.3" y="79.2">BC6</text>
<text x="81.1" y="83.8" transform="rotate(-90 81.1 83.8)">R10</text>
<text x="83" y="83" transform="rotate(-90 83 83)">R</text>
<text x="203.8" y="93.2" transform="rotate(-90 203.8 93.2)">OUT_INV</text>
<text x="237.9" y="93.6" transform="rotate(-90 237.9 93.6)">P4</text>
<text x="240.5" y="94.2" transform="rotate(-90 240.5 94.2)">OUT</text>
<text x="69.5" y="105.1">0.1uF</text>
<text x="97.4" y="104.7">BYPASS</text>
<text x="98.5" y="107.3">JMP4</text>
<text x="120.3" y="107.3">BYPASS</text>
<text x="143.2" y="107.3">BYPASS</text>
<text x="70.8" y="109.8">BC7</text>
<text x="121.3" y="109.8">JMP8</text>
<text x="136.3" y="113.6" transform="rotate(-90 136.3 113.6)">R</text>
<text x="144.2" y="109.8">JMP5</text>
<text x="197.2" y="112.7">0.1uF</text>
<text x="83.8" y="116.7">R13</text>
<text x="84.6" y="118.5">R</text>
<text x="99" y="116.7">R14</text>
<text x="99.8" y="118.5">R</text>
<text x="134.4" y="114.3" transform="rotate(-90 134.4 114.3)">R12</text>
<text x="144.8" y="119.2">R11</text>
<text x="197" y="117.4">BC8</text>
<text x="92.9" y="122.9">C</text>
<text x="108.1" y="122.9">C</text>
<text x="145.5" y="121.1">R</text>
<text x="213.3" y="121.7">R15</text>
<text x="213.4" y="123.6">10k</text>
<text x="228.6" y="124.3">R16</text>
<text x="92.9" y="127.6">C12</text>
<text x="108.1" y="127.6">C13</text>
<text x="228.7" y="126.1">10k</text>
<text x="69.5" y="137.2">0.1uF</text>
<text x="69.9" y="132.5">BC10</text>
<text x="150.8" y="137.2">0.1uF</text>
<text x="152" y="132.5">BC9</text>
<text x="122" y="149.2">1N4002</text>
<text x="123.6" y="154.3">D1</text>
<text x="117.4" y="156.6">REG1</text>
<text x="119.1" y="160.5">IN</text>
<text x="124.7" y="156.6">LM7815ACT</text>
<text x="126.8" y="160.5">OUT</text>
<text x="87" y="164.3">C1</text>
<text x="102.3" y="164.3">C3</text>
<text x="125" y="164.1" transform="rotate(-90 125 164.1)">GND</text>
<text x="143.9" y="167.3" transform="rotate(-90 143.9 167.3)">D3</text>
<text x="229" y="163.4" transform="rotate(-90 229 163.4)">P3</text>
<text x="231.6" y="164.2" transform="rotate(-90 231.6 164.2)">MON</text>
<text x="44.9" y="168.2">REG_OUT</text>
<text x="60.9" y="168.2">REG_IN</text>
<text x="84.4" y="169">100nF</text>
<text x="99.6" y="169">100nF</text>
<text x="149" y="168.8" transform="rotate(-90 149 168.8)">1N4002</text>
<text x="84.4" y="177.5">100nF</text>
<text x="99.6" y="177.5">100nF</text>
<text x="143.9" y="180" transform="rotate(-90 143.9 180)">D4</text>
<text x="87" y="182.2">C2</text>
<text x="102.3" y="182.2">C4</text>
<text x="119.1" y="185.9">IN</text>
<text x="125" y="184.5" transform="rotate(-90 125 184.5)">GND</text>
<text x="126.8" y="185.9">OUT</text>
<text x="149" y="181.5" transform="rotate(-90 149 181.5)">1N4002</text>
<text x="44.7" y="187.3">PWR_OUT</text>
<text x="60.7" y="187.3">PWR_IN</text>
<text x="117.4" y="189.7">REG2</text>
<text x="124.7" y="189.7">LM7915CT</text>
<text x="122" y="197.3">1N4002</text>
<text x="123.6" y="192.2">D2</text>
</g>
<g font-size="1.4" fill="#a00000">
<text x="89.9" y="23.2" transform="rotate(-90 89.9 23.2)">1</text>
<text x="92.6" y="27.7">2</text>
<text x="89.9" y="33.4" transform="rotate(-90 89.9 33.4)">3</text>
<text x="190.1" y="46.7">1</text>
<text x="200.3" y="46.7">3</text>
<text x="195.3" y="50.2" transform="rotate(-90 195.3 50.2)">2</text>
<text x="89.9" y="77.9" transform="rotate(-90 89.9 77.9)">3</text>
<text x="92.6" y="82.3">2</text>
<text x="89.9" y="88" transform="rotate(-90 89.9 88)">1</text>
<text x="120.4" y="121" transform="rotate(-90 120.4 121)">3</text>
<text x="123.1" y="125.5">2</text>
<text x="120.4" y="131.2" transform="rotate(-90 120.4 131.2)">1</text>
<text x="115.8" y="159.8">1</text>
<text x="132.3" y="159.8">3</text>
<text x="124.2" y="166.8" transform="rotate(-90 124.2 166.8)">2</text>
<text x="124.2" y="179.5" transform="rotate(-90 124.2 179.5)">1</text>
<text x="115.8" y="185.2">2</text>
<text x="132.3" y="185.2">3</text>
</g>
<g font-size="1.1" fill="#00a0a0">
<text x="74.1" y="31.7" transform="rotate(-90 74.1 31.7)">+15V</text>
<text x="25.7" y="36.7" transform="rotate(-90 25.7 36.7)">-15V</text>
<text x="92.7" y="46.1">+15V</text>
<text x="185.9" y="50.6" transform="rotate(-90 185.9 50.6)">-15V</text>
<text x="74.1" y="71.1" transform="rotate(-90 74.1 71.1)">+15V</text>
<text x="25.7" y="76" transform="rotate(-90 25.7 76)">-15V</text>
<text x="77.9" y="114.3" transform="rotate(-90 77.9 114.3)">+15V</text>
<text x="201.1" y="121.9" transform="rotate(-90 201.1 121.9)">+15V</text>
<text x="77.9" y="129.4" transform="rotate(-90 77.9 129.4)">-15V</text>
<text x="151.5" y="129.4" transform="rotate(-90 151.5 129.4)">-15V</text>
<text x="14.8" y="157">PWR_FLAG PWR_FLAG PWR_FLAG</text>
<text x="85.4" y="161.2" transform="rotate(-90 85.4 161.2)">+18V</text>
<text x="150.3" y="161.3" transform="rotate(-90 150.3 161.3)">+15V</text>
<text x="16.6" y="165.5">-18V</text>
<text x="29.2" y="165.5">+18V</text>
<text x="34.7" y="176.4" transform="rotate(-90 34.7 176.4)">-18V</text>
<text x="44.6" y="182">-15V</text>
<text x="49.5" y="182">+15V</text>
<text x="59.8" y="182">-15V</text>
<text x="64.8" y="182">+15V</text>
<text x="85.4" y="186.5" transform="rotate(-90 85.4 186.5)">-18V</text>
<text x="150.3" y="186.5" transform="rotate(-90 150.3 186.5)">-15V</text>
<text x="34.7" y="196.8" transform="rotate(-90 34.7 196.8)">+18V</text>
<text x="44.6" y="201.1">-18V</text>
<text x="49.5" y="201.1">+18V</text>
<text x="59.8" y="201.1">-18V</text>
<text x="64.8" y="201.1">+18V</text>
</g>
<g font-size="1.1" fill="#a000a0">
<text x="122.7" y="159.1">TO-220</text>
<text x="122.7" y="187">TO-220</text>
</g>
</svg>
